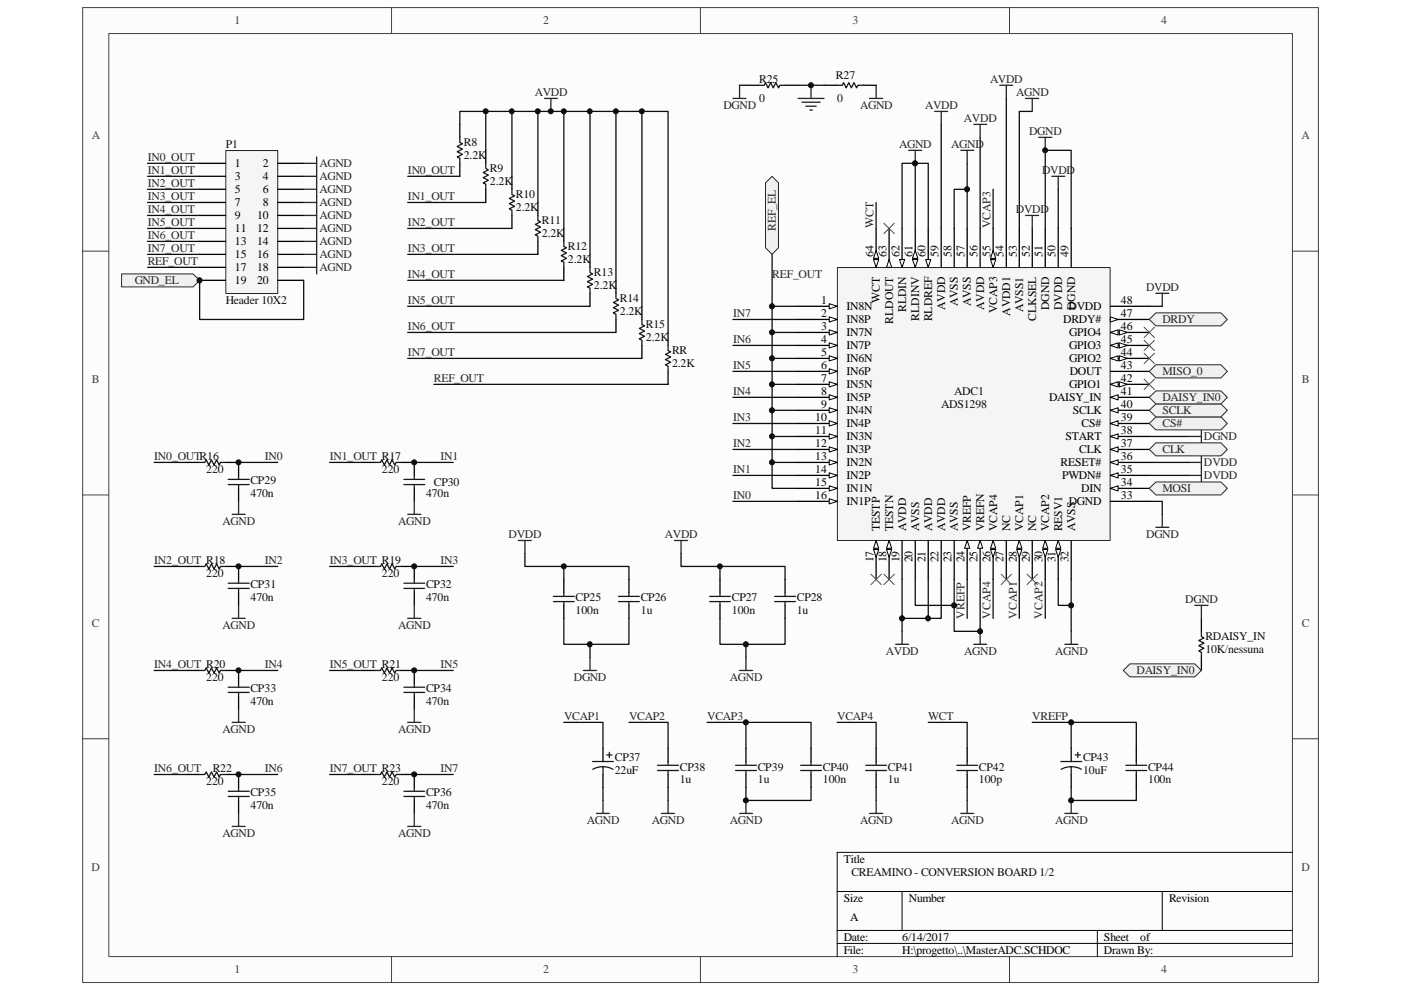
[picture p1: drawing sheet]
<svg xmlns="http://www.w3.org/2000/svg" width="297mm" height="210mm" viewBox="0 0 297 210" stroke-linecap="round" stroke-linejoin="round" font-family="sans-serif">
<path d="M17.6 1.7h261.9v206.6h-261.9z" fill="#fcfcfc"/>
<path d="M17.5 1.6h262v206.7h-262z" fill="none" stroke="#404040" stroke-width=".21"/>
<path d="M23.1 7.2h250.9v195.6h-250.9z" fill="#fcfcfc"/>
<g fill="none" stroke="#404040" stroke-width=".21">
<path d="M23.1 7.1h250.9v195.7h-250.9zM83 1.6v5.5M148.5 1.6v5.5M214 1.6v5.5M17.5 53.3h5.5M274 53.3h5.5M17.5 104.9h5.5M274 104.9h5.5M17.5 156.6h5.5M274 156.6h5.5M83 202.8v5.5M148.5 202.8v5.5"/>
<path d="M214 202.8v5.5"/>
</g>
<path d="M177.5 189h96.5M177.5 197.3h96.5M191.3 189v8.3M232.7 197.3v5.5M246.4 189v8.3M274 180.7h-96.5v22.1M177.5 200h96.5" fill="none" stroke="#000" stroke-width=".21"/>
<g fill="none" stroke="#262626" stroke-width=".27">
<path d="M172 18.1v2.8M169.2 20.9h5.5M170 21.7h3.9M170.9 22.5h2.2M171.7 23.3h.6M198.2 23.6h2.7M199.6 23.6v2.8M203.7 31.9h2.8M205.1 31.9v2.7M206.5 26.4h2.7M207.8 26.4v2.7M220.2 29.1h2.8"/>
<path d="M221.6 29.1v2.8M223 37.4h2.8M224.4 37.4v2.7M245.1 62.2h2.7M246.4 62.2v2.7M109.9 114.6h2.7M111.3 114.6v2.7M143 114.6h2.8M144.4 114.6v2.7M245.1 111.8h2.7M246.4 109.1v2.7M125.1 139.4v2.8"/>
<path d="M158.2 139.4v2.8M189.9 136.6h2.8M191.3 133.9v2.7M206.5 136.6h2.7M207.8 133.9v2.7M225.8 136.6h2.7M227.1 133.9v2.7M123.7 142.2h2.7M156.8 142.2h2.8M126.4 172.5h2.8M127.8 169.7v2.8M140.2 172.5h2.8"/>
<path d="M141.6 169.7v2.8M156.8 172.5h2.8M158.2 169.7v2.8M184.4 172.5h2.8M185.8 169.7v2.8M203.7 172.5h2.8M205.1 169.7v2.8M225.8 172.5h2.7M227.1 169.7v2.8"/>
</g>
<g fill="none" stroke="#0e0e0e" stroke-width=".27">
<path d="M199.6 26.4v22M207.8 29.1v19.3M163.7 53.9v11M205.1 40.1h-2.8v8.3M210.6 40.1v8.3M221.6 48.4v-16.5h5.5v16.5M224.4 40.1v8.3M155.4 67.7h13.8M155.4 73.2h13.8M155.4 78.7h13.8M163.7 70.5v5.5h5.5M163.7 76v27.5h5.5"/>
<path d="M169.2 64.9h-5.5v5.6h5.5M243.7 64.9h2.7M155.4 84.2h13.8M155.4 89.8h13.8M155.4 95.3h13.8M163.7 81.5h5.5M163.7 87h5.5M163.7 92.5h5.5M163.7 98h5.5M243.7 92.5h8.3M111.3 117.3v2.8h22v2.8M144.4 117.3v2.8h22.1v2.8"/>
<path d="M155.4 100.8h13.8M155.4 106.3h13.8M243.7 106.3h2.7v2.8M119.5 131.1v5.5h13.8v-5.5M119.5 120.1v2.8M125.1 136.6v2.8M152.7 131.1v5.5h13.8v-5.5M152.7 120.1v2.8M158.2 136.6v2.8M191.3 122.9v11M194.1 122.9v5.5h8.2v-5.5M196.8 122.9v8.2h-5.5"/>
<path d="M199.6 122.9v8.2h-2.8M207.8 122.9v11h-5.5v-5.5M210.6 122.9v8.2M216.1 122.9v8.2M221.6 122.9v8.2M224.4 122.9v5.5h2.7M227.1 122.9v11M119.5 153.2h8.3v5.5M133.3 153.2h8.3v5.5M149.9 153.2h8.3v5.5M158.2 153.2h13.8v5.5M177.5 153.2h8.3v5.5"/>
<path d="M196.8 153.2h8.3v5.5M218.9 153.2h8.2v5.5M227.1 153.2h13.8v5.5M127.8 167v2.7M141.6 167v2.7M158.2 167v2.7h13.8v-2.7M185.8 167v2.7M205.1 167v2.7M227.1 167v2.7h13.8v-2.7"/>
</g>
<path d="M127.8 158.7v2.8M227.1 158.7v2.8M127.8 164.2v2.8M227.1 164.2v2.8" fill="none" stroke="#000" stroke-width=".27"/>
<path d="M129.2 159.5v1.1M228.5 159.5v1.1M125.6 161.5h4.4M127.8 162.6l1.4 .2 .8 .3M127.8 162.6l-1.3 .2-.8 .3M127.8 162.6v1.6M128.6 160.1h1.1M224.9 161.5h4.5M227.1 162.6l1.4 .2 .8 .3M227.1 162.6l-1.3 .2-.8 .3M227.1 162.6v1.6M228 160.1h1.1" fill="none" stroke="#1c1c1c" stroke-width=".27"/>
<path d="M177.6 56.8h57.8v57.8h-57.8z" fill="#f5f5f5"/>
<path d="M177.5 56.7h57.9v57.9h-57.9z" fill="none" stroke="#262626" stroke-width=".21"/>
<path d="M169.2 64.9h8.3" fill="none" stroke="#000" stroke-width=".27"/>
<path d="M175.8 64.4l1.7 .5-1.7 .6z" fill="#fcfcfc"/>
<path d="M175.8 64.4l1.7 .5-1.7 .6z" fill="none" stroke="#000" stroke-width=".21"/>
<path d="M169.2 67.7h8.3" fill="none" stroke="#000" stroke-width=".27"/>
<path d="M175.8 67.2l1.7 .5-1.7 .6z" fill="#fcfcfc"/>
<path d="M175.8 67.2l1.7 .5-1.7 .6z" fill="none" stroke="#000" stroke-width=".21"/>
<path d="M169.2 70.5h8.3" fill="none" stroke="#000" stroke-width=".27"/>
<path d="M175.8 69.9l1.7 .6-1.7 .5z" fill="#fcfcfc"/>
<path d="M175.8 69.9l1.7 .6-1.7 .5z" fill="none" stroke="#000" stroke-width=".21"/>
<path d="M169.2 73.2h8.3" fill="none" stroke="#000" stroke-width=".27"/>
<path d="M175.8 72.7l1.7 .5-1.7 .6z" fill="#fcfcfc"/>
<path d="M175.8 72.7l1.7 .5-1.7 .6z" fill="none" stroke="#000" stroke-width=".21"/>
<path d="M169.2 76h8.3" fill="none" stroke="#000" stroke-width=".27"/>
<path d="M175.8 75.4l1.7 .6-1.7 .5z" fill="#fcfcfc"/>
<path d="M175.8 75.4l1.7 .6-1.7 .5z" fill="none" stroke="#000" stroke-width=".21"/>
<path d="M169.2 78.7h8.3" fill="none" stroke="#000" stroke-width=".27"/>
<path d="M175.8 78.2l1.7 .5-1.7 .6z" fill="#fcfcfc"/>
<path d="M175.8 78.2l1.7 .5-1.7 .6z" fill="none" stroke="#000" stroke-width=".21"/>
<path d="M169.2 81.5h8.3" fill="none" stroke="#000" stroke-width=".27"/>
<path d="M175.8 80.9l1.7 .6-1.7 .5z" fill="#fcfcfc"/>
<path d="M175.8 80.9l1.7 .6-1.7 .5z" fill="none" stroke="#000" stroke-width=".21"/>
<path d="M169.2 84.2h8.3" fill="none" stroke="#000" stroke-width=".27"/>
<path d="M175.8 83.7l1.7 .5-1.7 .6z" fill="#fcfcfc"/>
<path d="M175.8 83.7l1.7 .5-1.7 .6z" fill="none" stroke="#000" stroke-width=".21"/>
<path d="M169.2 87h8.3" fill="none" stroke="#000" stroke-width=".27"/>
<path d="M175.8 86.4l1.7 .6-1.7 .5z" fill="#fcfcfc"/>
<path d="M175.8 86.4l1.7 .6-1.7 .5z" fill="none" stroke="#000" stroke-width=".21"/>
<path d="M169.2 89.8h8.3" fill="none" stroke="#000" stroke-width=".27"/>
<path d="M175.8 89.2l1.7 .6-1.7 .5z" fill="#fcfcfc"/>
<path d="M175.8 89.2l1.7 .6-1.7 .5z" fill="none" stroke="#000" stroke-width=".21"/>
<path d="M169.2 92.5h8.3" fill="none" stroke="#000" stroke-width=".27"/>
<path d="M175.8 92l1.7 .5-1.7 .6z" fill="#fcfcfc"/>
<path d="M175.8 92l1.7 .5-1.7 .6z" fill="none" stroke="#000" stroke-width=".21"/>
<path d="M169.2 95.3h8.3" fill="none" stroke="#000" stroke-width=".27"/>
<path d="M175.8 94.7l1.7 .6-1.7 .5z" fill="#fcfcfc"/>
<path d="M175.8 94.7l1.7 .6-1.7 .5z" fill="none" stroke="#000" stroke-width=".21"/>
<path d="M169.2 98h8.3" fill="none" stroke="#000" stroke-width=".27"/>
<path d="M175.8 97.5l1.7 .5-1.7 .6z" fill="#fcfcfc"/>
<path d="M175.8 97.5l1.7 .5-1.7 .6z" fill="none" stroke="#000" stroke-width=".21"/>
<path d="M169.2 100.8h8.3" fill="none" stroke="#000" stroke-width=".27"/>
<path d="M175.8 100.2l1.7 .6-1.7 .5z" fill="#fcfcfc"/>
<path d="M175.8 100.2l1.7 .6-1.7 .5z" fill="none" stroke="#000" stroke-width=".21"/>
<path d="M169.2 103.5h8.3" fill="none" stroke="#000" stroke-width=".27"/>
<path d="M175.8 103l1.7 .5-1.7 .6z" fill="#fcfcfc"/>
<path d="M175.8 103l1.7 .5-1.7 .6z" fill="none" stroke="#000" stroke-width=".21"/>
<path d="M169.2 106.3h8.3" fill="none" stroke="#000" stroke-width=".27"/>
<path d="M175.8 105.7l1.7 .6-1.7 .5z" fill="#fcfcfc"/>
<path d="M175.8 105.7l1.7 .6-1.7 .5z" fill="none" stroke="#000" stroke-width=".21"/>
<path d="M185.8 114.6v8.3" fill="none" stroke="#000" stroke-width=".27"/>
<path d="M185.8 114.6l.5 1.6h-1.1z" fill="#fcfcfc"/>
<path d="M185.8 114.6l.5 1.6h-1.1z" fill="none" stroke="#000" stroke-width=".21"/>
<path d="M185.2 116.5h1.1l-.5 1.7z" fill="#fcfcfc"/>
<path d="M185.2 116.5h1.1l-.5 1.7z" fill="none" stroke="#000" stroke-width=".21"/>
<path d="M188.5 114.6v8.3" fill="none" stroke="#000" stroke-width=".27"/>
<path d="M188.5 114.6l.6 1.6h-1.1z" fill="#fcfcfc"/>
<path d="M188.5 114.6l.6 1.6h-1.1z" fill="none" stroke="#000" stroke-width=".21"/>
<path d="M188 116.5h1.1l-.6 1.7z" fill="#fcfcfc"/>
<path d="M188 116.5h1.1l-.6 1.7z" fill="none" stroke="#000" stroke-width=".21"/>
<path d="M191.3 114.6v8.3M194.1 114.6v8.3M196.8 114.6v8.3M199.6 114.6v8.3M202.3 114.6v8.3M205.1 114.6v8.3" fill="none" stroke="#000" stroke-width=".27"/>
<path d="M205.1 114.6l.5 1.6h-1.1z" fill="#fcfcfc"/>
<path d="M205.1 114.6l.5 1.6h-1.1z" fill="none" stroke="#000" stroke-width=".21"/>
<path d="M207.8 114.6v8.3" fill="none" stroke="#000" stroke-width=".27"/>
<path d="M207.8 114.6l.6 1.6h-1.1z" fill="#fcfcfc"/>
<path d="M207.8 114.6l.6 1.6h-1.1z" fill="none" stroke="#000" stroke-width=".21"/>
<path d="M210.6 114.6v8.3" fill="none" stroke="#000" stroke-width=".27"/>
<path d="M210.6 114.6l.5 1.6h-1.1z" fill="#fcfcfc"/>
<path d="M210.6 114.6l.5 1.6h-1.1z" fill="none" stroke="#000" stroke-width=".21"/>
<path d="M210 116.5h1.1l-.5 1.7z" fill="#fcfcfc"/>
<path d="M210 116.5h1.1l-.5 1.7z" fill="none" stroke="#000" stroke-width=".21"/>
<path d="M213.4 114.6v8.3M216.1 114.6v8.3" fill="none" stroke="#000" stroke-width=".27"/>
<path d="M216.1 114.6l.6 1.6h-1.1z" fill="#fcfcfc"/>
<path d="M216.1 114.6l.6 1.6h-1.1z" fill="none" stroke="#000" stroke-width=".21"/>
<path d="M215.6 116.5h1.1l-.6 1.7z" fill="#fcfcfc"/>
<path d="M215.6 116.5h1.1l-.6 1.7z" fill="none" stroke="#000" stroke-width=".21"/>
<path d="M218.9 114.6v8.3M221.6 114.6v8.3" fill="none" stroke="#000" stroke-width=".27"/>
<path d="M221.6 114.6l.6 1.6h-1.1z" fill="#fcfcfc"/>
<path d="M221.6 114.6l.6 1.6h-1.1z" fill="none" stroke="#000" stroke-width=".21"/>
<path d="M221.1 116.5h1.1l-.6 1.7z" fill="#fcfcfc"/>
<path d="M221.1 116.5h1.1l-.6 1.7z" fill="none" stroke="#000" stroke-width=".21"/>
<path d="M224.4 114.6v8.3" fill="none" stroke="#000" stroke-width=".27"/>
<path d="M224.4 114.6l.5 1.6h-1.1z" fill="#fcfcfc"/>
<path d="M224.4 114.6l.5 1.6h-1.1z" fill="none" stroke="#000" stroke-width=".21"/>
<path d="M223.8 116.5h1.1l-.5 1.7z" fill="#fcfcfc"/>
<path d="M223.8 116.5h1.1l-.5 1.7z" fill="none" stroke="#000" stroke-width=".21"/>
<path d="M227.1 114.6v8.3M235.4 106.3h8.3M235.4 103.5h8.3" fill="none" stroke="#000" stroke-width=".27"/>
<path d="M235.4 103.5l1.7-.5v1.1z" fill="#fcfcfc"/>
<path d="M235.4 103.5l1.7-.5v1.1z" fill="none" stroke="#000" stroke-width=".21"/>
<path d="M235.4 100.8h8.3" fill="none" stroke="#000" stroke-width=".27"/>
<path d="M235.4 100.8l1.7-.6v1.1z" fill="#fcfcfc"/>
<path d="M235.4 100.8l1.7-.6v1.1z" fill="none" stroke="#000" stroke-width=".21"/>
<path d="M235.4 98h8.3" fill="none" stroke="#000" stroke-width=".27"/>
<path d="M235.4 98l1.7-.5v1.1z" fill="#fcfcfc"/>
<path d="M235.4 98l1.7-.5v1.1z" fill="none" stroke="#000" stroke-width=".21"/>
<path d="M235.4 95.3h8.3" fill="none" stroke="#000" stroke-width=".27"/>
<path d="M235.4 95.3l1.7-.6v1.1z" fill="#fcfcfc"/>
<path d="M235.4 95.3l1.7-.6v1.1z" fill="none" stroke="#000" stroke-width=".21"/>
<path d="M235.4 92.5h8.3" fill="none" stroke="#000" stroke-width=".27"/>
<path d="M235.4 92.5l1.7-.5v1.1z" fill="#fcfcfc"/>
<path d="M235.4 92.5l1.7-.5v1.1z" fill="none" stroke="#000" stroke-width=".21"/>
<path d="M235.4 89.8h8.3" fill="none" stroke="#000" stroke-width=".27"/>
<path d="M235.4 89.8l1.7-.6v1.1z" fill="#fcfcfc"/>
<path d="M235.4 89.8l1.7-.6v1.1z" fill="none" stroke="#000" stroke-width=".21"/>
<path d="M235.4 87h8.3" fill="none" stroke="#000" stroke-width=".27"/>
<path d="M235.4 87l1.7-.6v1.1z" fill="#fcfcfc"/>
<path d="M235.4 87l1.7-.6v1.1z" fill="none" stroke="#000" stroke-width=".21"/>
<path d="M235.4 84.2h8.3" fill="none" stroke="#000" stroke-width=".27"/>
<path d="M235.4 84.2l1.7-.5v1.1z" fill="#fcfcfc"/>
<path d="M235.4 84.2l1.7-.5v1.1z" fill="none" stroke="#000" stroke-width=".21"/>
<path d="M235.4 81.5h8.3" fill="none" stroke="#000" stroke-width=".27"/>
<path d="M235.4 81.5l1.7-.6v1.1z" fill="#fcfcfc"/>
<path d="M235.4 81.5l1.7-.6v1.1z" fill="none" stroke="#000" stroke-width=".21"/>
<path d="M237.3 80.9l1.7 .6-1.7 .5z" fill="#fcfcfc"/>
<path d="M237.3 80.9l1.7 .6-1.7 .5z" fill="none" stroke="#000" stroke-width=".21"/>
<path d="M235.4 78.7h8.3M235.4 76h8.3" fill="none" stroke="#000" stroke-width=".27"/>
<path d="M235.4 76l1.7-.6v1.1z" fill="#fcfcfc"/>
<path d="M235.4 76l1.7-.6v1.1z" fill="none" stroke="#000" stroke-width=".21"/>
<path d="M237.3 75.4l1.7 .6-1.7 .5z" fill="#fcfcfc"/>
<path d="M237.3 75.4l1.7 .6-1.7 .5z" fill="none" stroke="#000" stroke-width=".21"/>
<path d="M235.4 73.2h8.3" fill="none" stroke="#000" stroke-width=".27"/>
<path d="M235.4 73.2l1.7-.5v1.1z" fill="#fcfcfc"/>
<path d="M235.4 73.2l1.7-.5v1.1z" fill="none" stroke="#000" stroke-width=".21"/>
<path d="M237.3 72.7l1.7 .5-1.7 .6z" fill="#fcfcfc"/>
<path d="M237.3 72.7l1.7 .5-1.7 .6z" fill="none" stroke="#000" stroke-width=".21"/>
<path d="M235.4 70.5h8.3" fill="none" stroke="#000" stroke-width=".27"/>
<path d="M235.4 70.5l1.7-.6v1.1z" fill="#fcfcfc"/>
<path d="M235.4 70.5l1.7-.6v1.1z" fill="none" stroke="#000" stroke-width=".21"/>
<path d="M237.3 69.9l1.7 .6-1.7 .5z" fill="#fcfcfc"/>
<path d="M237.3 69.9l1.7 .6-1.7 .5z" fill="none" stroke="#000" stroke-width=".21"/>
<path d="M235.4 67.7h8.3" fill="none" stroke="#000" stroke-width=".27"/>
<path d="M235.4 67.2l1.7 .5-1.7 .6z" fill="#fcfcfc"/>
<path d="M235.4 67.2l1.7 .5-1.7 .6z" fill="none" stroke="#000" stroke-width=".21"/>
<path d="M210.6 48.4v8.3M213.4 48.4v8.3M216.1 48.4v8.3M218.9 48.4v8.3M221.6 48.4v8.3M224.4 48.4v8.3M227.1 48.4v8.3M235.4 64.9h8.3" fill="none" stroke="#000" stroke-width=".27"/>
<path d="M210 55h1.1l-.5 1.7z" fill="#fcfcfc"/>
<path d="M210 55h1.1l-.5 1.7z" fill="none" stroke="#000" stroke-width=".21"/>
<path d="M210.6 53.1l.5 1.7h-1.1z" fill="#fcfcfc"/>
<path d="M210.6 53.1l.5 1.7h-1.1z" fill="none" stroke="#000" stroke-width=".21"/>
<path d="M196.8 48.4v8.3M199.6 48.4v8.3M202.3 48.4v8.3M205.1 48.4v8.3M207.8 48.4v8.3" fill="none" stroke="#000" stroke-width=".27"/>
<path d="M196.3 55h1.1l-.6 1.7z" fill="#fcfcfc"/>
<path d="M196.3 55h1.1l-.6 1.7z" fill="none" stroke="#000" stroke-width=".21"/>
<path d="M194.1 48.4v8.3" fill="none" stroke="#000" stroke-width=".27"/>
<path d="M193.5 55h1.1l-.5 1.7z" fill="#fcfcfc"/>
<path d="M193.5 55h1.1l-.5 1.7z" fill="none" stroke="#000" stroke-width=".21"/>
<path d="M194.1 53.1l.5 1.7h-1.1z" fill="#fcfcfc"/>
<path d="M194.1 53.1l.5 1.7h-1.1z" fill="none" stroke="#000" stroke-width=".21"/>
<path d="M191.3 48.4v8.3" fill="none" stroke="#000" stroke-width=".27"/>
<path d="M190.7 55h1.1l-.5 1.7z" fill="#fcfcfc"/>
<path d="M190.7 55h1.1l-.5 1.7z" fill="none" stroke="#000" stroke-width=".21"/>
<path d="M188.5 48.4v8.3" fill="none" stroke="#000" stroke-width=".27"/>
<path d="M188.5 55l.6 1.7h-1.1z" fill="#fcfcfc"/>
<path d="M188.5 55l.6 1.7h-1.1z" fill="none" stroke="#000" stroke-width=".21"/>
<path d="M185.8 48.4v8.3" fill="none" stroke="#000" stroke-width=".27"/>
<path d="M185.2 55h1.1l-.5 1.7z" fill="#fcfcfc"/>
<path d="M185.2 55h1.1l-.5 1.7z" fill="none" stroke="#000" stroke-width=".21"/>
<path d="M185.8 53.1l.5 1.7h-1.1z" fill="#fcfcfc"/>
<path d="M185.8 53.1l.5 1.7h-1.1z" fill="none" stroke="#000" stroke-width=".21"/>
<g fill="none" stroke="#0e0e0e" stroke-width=".27">
<path d="M156.8 18.1h1.4M169.2 18.1h5.5M86.4 37.4h11.1M108.5 23.6v13.8M114 23.6v19.3M119.5 23.6v24.8M125.1 23.6v30.3M130.6 23.6v35.8M194.1 34.6v13.8M205.1 34.6v13.8M213.4 20.9v27.5M218.9 23.6h-2.8v24.8"/>
<path d="M86.4 42.9h16.6M86.4 48.4h22.1M86.4 53.9h27.6M86.4 59.4h33.1M185.8 42.9v5.5M191.3 48.4v-13.8h5.5v13.8M86.4 64.9h38.7M86.4 70.5h44.2M86.4 76h49.7M32.7 98h6.9M50.6 98h8.3M69.9 98h6.9"/>
<path d="M87.8 98h8.3M243.7 98h8.3M243.7 100.8h8.3M32.7 120.1h6.9M50.6 120.1h8.3M69.9 120.1h6.9M87.8 120.1h8.3M205.1 122.9v8.2M32.7 142.2h6.9M50.6 142.2h8.3M69.9 142.2h6.9M87.8 142.2h8.3"/>
<path d="M32.7 164.2h6.9M50.6 164.2h8.3M69.9 164.2h6.9M87.8 164.2h8.3"/>
</g>
<g fill="none" stroke="#4c4c4c" stroke-width=".21">
<path d="M187.4 47.3l2.2 2.2M189.6 47.3l-2.2 2.2M242.6 69.4l2.2 2.2M242.6 72.1l2.2 2.2M242.6 74.9l2.2 2.2M244.8 69.4l-2.2 2.2M244.8 72.1l-2.2 2.2M244.8 74.9l-2.2 2.2M242.6 80.4l2.2 2.2M244.8 80.4l-2.2 2.2M184.7 121.8l2.2 2.2M186.9 121.8l-2.2 2.2"/>
<path d="M187.4 121.8l2.2 2.2M189.6 121.8l-2.2 2.2M212.3 121.8l2.2 2.2M214.5 121.8l-2.2 2.2M217.8 121.8l2.2 2.2M220 121.8l-2.2 2.2"/>
</g>
<g fill="none" stroke="#262626" stroke-width=".27">
<path d="M156.8 18.1v2.8M185.8 18.1v2.8M212 18.1h2.7M213.4 18.1v2.8M115.4 20.9h2.8M116.8 20.9v2.7M155.4 20.9h2.8M184.4 20.9h2.8M192.7 31.9h2.7M194.1 31.9v2.7M217.5 20.9h2.7M218.9 20.9v2.7"/>
<path d="M217.5 45.7h2.7M218.9 45.7v2.7M252 92.5h2.7M252 98h2.7M254.7 91.1v2.8M254.7 96.6v5.6M49.2 109.1h2.8M50.6 106.3v2.8M86.4 109.1h2.8M87.8 106.3v2.8M252 100.8h2.7M49.2 131.1h2.8"/>
<path d="M50.6 128.4v2.7M86.4 131.1h2.8M87.8 128.4v2.7M49.2 153.2h2.8M50.6 150.4v2.8M86.4 153.2h2.8M87.8 150.4v2.8M49.2 175.2h2.8M50.6 172.5v2.7M86.4 175.2h2.8M87.8 172.5v2.7"/>
</g>
<g fill="none" stroke="#000" stroke-width=".27">
<path d="M158.2 18.1h2.7M166.5 18.1h2.7M97.5 26.4v2.7M97.5 34.6v2.8M103 31.9v2.7M108.5 37.4v2.7M103 40.1v2.8M108.5 45.7v2.7M114 42.9v2.8M114 51.2v2.7M119.5 48.4v2.8M119.5 56.7v2.7"/>
<path d="M125.1 53.9v2.8M130.6 59.4v2.8M125.1 62.2v2.7M130.6 67.7v2.8M136.1 64.9v2.8M136.1 73.2v2.8M39.6 98h2.7M47.8 98h2.8v2.8M76.8 98h2.8M85.1 98h2.7v2.8M50.6 103.5v2.8M87.8 103.5v2.8"/>
<path d="M39.6 120.1h2.7M47.8 120.1h2.8v2.8M50.6 125.6v2.8M76.8 120.1h2.8M85.1 120.1h2.7v2.8M87.8 125.6v2.8M119.5 122.9v2.7M119.5 128.4v2.7M133.3 122.9v2.7M133.3 128.4v2.7M152.7 122.9v2.7M152.7 128.4v2.7"/>
<path d="M166.5 122.9v2.7M166.5 128.4v2.7M254.7 131.1v2.8M254.7 139.4v2.8M39.6 142.2h2.7M47.8 142.2h2.8v2.7M50.6 147.7v2.7M76.8 142.2h2.8M85.1 142.2h2.7v2.7M87.8 147.7v2.7M141.6 158.7v2.8M158.2 158.7v2.8"/>
<path d="M172 158.7v2.8M185.8 158.7v2.8M205.1 158.7v2.8M240.9 158.7v2.8M39.6 164.2h2.7M47.8 164.2h2.8v2.8M50.6 169.7v2.8M76.8 164.2h2.8M85.1 164.2h2.7v2.8M87.8 169.7v2.8M141.6 164.2v2.8M158.2 164.2v2.8"/>
<path d="M172 164.2v2.8M185.8 164.2v2.8M205.1 164.2v2.8M240.9 164.2v2.8"/>
</g>
<g fill="none" stroke="#1c1c1c" stroke-width=".27">
<path d="M160.9 18.1h1.1l.3-.6 .6 1.1 .5-1.1 .6 1.1 .5-1.1 .6 1.1 .3-.5h1.1M97.5 29.1v1.1l.5 .3-1.1 .6 1.1 .5-1.1 .6 1.1 .5-1.1 .6 .6 .2v1.1M103 34.6v1.1l.5 .3-1.1 .6 1.1 .5-1.1 .6 1.1 .5-1.1 .6 .6 .2v1.1M108.5 40.1v1.1l.6 .3-1.1 .6 1.1 .5-1.1 .6 1.1 .5-1.1 .6 .5 .3v1.1M114 45.7v1.1l.6 .2-1.1 .6 1.1 .5-1.1 .6 1.1 .5-1.1 .6 .5 .3v1.1M119.5 51.2v1.1l.6 .2-1.1 .6 1.1 .5-1.1 .6 1.1 .6-1.1 .5 .5 .3v1.1M125.1 56.7v1.1l.5 .3-1.1 .5 1.1 .6-1.1 .5 1.1 .6-1.1 .5 .6 .3v1.1M130.6 62.2v1.1l.5 .3-1.1 .5 1.1 .6-1.1 .5 1.1 .6-1.1 .5 .6 .3v1.1M136.1 67.7v1.1l.5 .3-1.1 .5 1.1 .6-1.1 .5 1.1 .6-1.1 .5 .6 .3v1.1M42.3 98h1.1l.3-.5 .6 1.1 .5-1.1 .6 1.1 .5-1.1 .6 1.1 .2-.6h1.1M79.6 98h1.1l.2-.5 .6 1.1 .5-1.1 .6 1.1 .5-1.1 .6 1.1 .3-.6h1.1M48.4 102.7h4.4"/>
<path d="M48.4 101.6h4.4M50.6 100.8v.8M50.6 102.7v.8M85.6 102.7h4.4M85.6 101.6h4.4M87.8 100.8v.8M87.8 102.7v.8M42.3 120.1h1.1l.3-.6 .6 1.1 .5-1.1 .6 1.1 .5-1.1 .6 1.1 .2-.5h1.1M48.4 124.8h4.4M48.4 123.7h4.4M50.6 122.9v.8M50.6 124.8v.8"/>
<path d="M79.6 120.1h1.1l.2-.6 .6 1.1 .5-1.1 .6 1.1 .5-1.1 .6 1.1 .3-.5h1.1M85.6 124.8h4.4M85.6 123.7h4.4M87.8 122.9v.8M87.8 124.8v.8M117.3 127.6h4.4M117.3 126.4h4.4M119.5 125.6v.8M119.5 127.6v.8M131.1 127.6h4.4M131.1 126.4h4.4M133.3 125.6v.8"/>
<path d="M133.3 127.6v.8M150.4 127.6h4.5M150.4 126.4h4.5M152.7 125.6v.8M152.7 127.6v.8M164.2 127.6h4.5M164.2 126.4h4.5M166.5 125.6v.8M166.5 127.6v.8M254.7 133.9v1.1l.6 .3-1.1 .5 1.1 .6-1.1 .5 1.1 .6-1.1 .5 .5 .3v1.1M42.3 142.2h1.1l.3-.6 .6 1.1 .5-1.1 .6 1.1 .5-1.1 .6 1.1 .2-.5h1.1M48.4 146.8h4.4"/>
<path d="M48.4 145.7h4.4M50.6 144.9v.8M50.6 146.8v.9M79.6 142.2h1.1l.2-.6 .6 1.1 .5-1.1 .6 1.1 .5-1.1 .6 1.1 .3-.5h1.1M85.6 146.8h4.4M85.6 145.7h4.4M87.8 144.9v.8M87.8 146.8v.9M42.3 164.2h1.1l.3-.5 .6 1.1 .5-1.1 .6 1.1 .5-1.1 .6 1.1 .2-.6h1.1M48.4 168.9h4.4M48.4 167.8h4.4M50.6 167v.8"/>
<path d="M50.6 168.9v.8M79.6 164.2h1.1l.2-.5 .6 1.1 .5-1.1 .6 1.1 .5-1.1 .6 1.1 .3-.6h1.1M85.6 168.9h4.4M85.6 167.8h4.4M87.8 167v.8M87.8 168.9v.8M139.4 163.4h4.4M139.4 162.3h4.4M141.6 161.5v.8M141.6 163.4v.8M156 163.4h4.4M156 162.3h4.4"/>
<path d="M158.2 161.5v.8M158.2 163.4v.8M169.8 163.4h4.4M169.8 162.3h4.4M172 161.5v.8M172 163.4v.8M183.6 163.4h4.4M183.6 162.3h4.4M185.8 161.5v.8M185.8 163.4v.8M202.9 163.4h4.4M202.9 162.3h4.4"/>
<path d="M205.1 161.5v.8M205.1 163.4v.8M238.7 163.4h4.4M238.7 162.3h4.4M240.9 161.5v.8M240.9 163.4v.8"/>
</g>
<path d="M47.9 32h11v30.2h-11z" fill="#f5f5f5"/>
<path d="M47.9 31.9h11v30.3h-11z" fill="none" stroke="#262626" stroke-width=".21"/>
<g fill="none" stroke="#000" stroke-width=".27">
<path d="M42.3 34.6h5.5M42.3 37.4h5.5M58.9 34.6h5.5M58.9 37.4h5.5M42.3 40.1h5.5M42.3 42.9h5.5M42.3 45.7h5.5M42.3 48.4h5.5M42.3 51.2h5.5M42.3 53.9h5.5M42.3 56.7h5.5M42.3 59.4h5.5"/>
<path d="M58.9 40.1h5.5M58.9 42.9h5.5M58.9 45.7h5.5M58.9 48.4h5.5M58.9 51.2h5.5M58.9 53.9h5.5M58.9 56.7h5.5M58.9 59.4h5.5"/>
</g>
<path d="M31.3 34.6h11M31.3 37.4h11M31.3 40.1h11M31.3 42.9h11M31.3 45.7h11M31.3 48.4h11M31.3 51.2h11M31.3 53.9h11" fill="none" stroke="#0e0e0e" stroke-width=".27"/>
<path d="M64.4 34.6h2.7M64.4 37.4h2.7M67.1 33.3v22M64.4 40.1h2.7M64.4 42.9h2.7M64.4 45.7h2.7M64.4 48.4h2.7M64.4 51.2h2.7M64.4 53.9h2.7" fill="none" stroke="#262626" stroke-width=".27"/>
<path d="M243.7 67.7l1.4-1.4h13.8l1.3 1.4-1.3 1.4h-13.8z" fill-rule="evenodd" fill="#f0f0f0"/>
<path d="M243.7 67.7l1.4-1.4h13.8l1.3 1.4-1.3 1.4h-13.8z" fill="none" stroke="#262626" stroke-width=".21"/>
<path d="M174.7 18.1h2.8M183 18.1h2.8" fill="none" stroke="#000" stroke-width=".27"/>
<path d="M177.5 18.1h1.1l.3-.6 .5 1.1 .6-1.1 .5 1.1 .6-1.1 .5 1.1 .3-.5h1.1" fill="none" stroke="#1c1c1c" stroke-width=".27"/>
<path d="M243.7 95.3l1.4-1.4h13.8l1.3 1.4-1.3 1.3h-13.8z" fill-rule="evenodd" fill="#f0f0f0"/>
<path d="M243.7 95.3l1.4-1.4h13.8l1.3 1.4-1.3 1.3h-13.8z" fill="none" stroke="#262626" stroke-width=".21"/>
<path d="M243.7 89.8l1.4-1.4h13.8l1.3 1.4-1.3 1.3h-13.8z" fill-rule="evenodd" fill="#f0f0f0"/>
<path d="M243.7 89.8l1.4-1.4h13.8l1.3 1.4-1.3 1.3h-13.8z" fill="none" stroke="#262626" stroke-width=".21"/>
<path d="M243.7 87l1.4-1.4h13.8l1.3 1.4-1.3 1.4h-13.8z" fill-rule="evenodd" fill="#f0f0f0"/>
<path d="M243.7 87l1.4-1.4h13.8l1.3 1.4-1.3 1.4h-13.8z" fill="none" stroke="#262626" stroke-width=".21"/>
<path d="M243.7 103.5l1.4-1.3h13.8l1.3 1.3-1.3 1.4h-13.8z" fill-rule="evenodd" fill="#f0f0f0"/>
<path d="M243.7 103.5l1.4-1.3h13.8l1.3 1.3-1.3 1.4h-13.8z" fill="none" stroke="#262626" stroke-width=".21"/>
<path d="M243.7 78.7l1.4-1.4h13.8l1.3 1.4-1.3 1.4h-13.8z" fill-rule="evenodd" fill="#f0f0f0"/>
<path d="M243.7 78.7l1.4-1.4h13.8l1.3 1.4-1.3 1.4h-13.8z" fill="none" stroke="#262626" stroke-width=".21"/>
<path d="M243.7 84.2l1.4-1.3h13.8l1.3 1.3-1.3 1.4h-13.8z" fill-rule="evenodd" fill="#f0f0f0"/>
<path d="M243.7 84.2l1.4-1.3h13.8l1.3 1.3-1.3 1.4h-13.8z" fill="none" stroke="#262626" stroke-width=".21"/>
<path d="M238.2 142.2l1.4-1.4h13.7l1.4 1.4-1.4 1.3h-13.7z" fill-rule="evenodd" fill="#f0f0f0"/>
<path d="M238.2 142.2l1.4-1.4h13.7l1.4 1.4-1.4 1.3h-13.7z" fill="none" stroke="#262626" stroke-width=".21"/>
<path d="M64.4 56.7h2.7M67.1 55.3v2.8M253.3 128.4h2.8M254.7 128.4v2.7" fill="none" stroke="#262626" stroke-width=".27"/>
<path d="M25.8 58.1h15.1l1.4 1.3-1.4 1.4h-15.1z" fill-rule="evenodd" fill="#f0f0f0"/>
<path d="M25.8 58.1h15.1l1.4 1.3-1.4 1.4h-15.1z" fill="none" stroke="#262626" stroke-width=".21"/>
<path d="M31.3 56.7h11" fill="none" stroke="#0e0e0e" stroke-width=".27"/>
<path d="M163.7 37.4l1.4 1.4v13.7l-1.4 1.4-1.4-1.4v-13.7z" fill-rule="evenodd" fill="#f0f0f0"/>
<path d="M163.7 37.4l1.4 1.4v13.7l-1.4 1.4-1.4-1.4v-13.7z" fill="none" stroke="#262626" stroke-width=".21"/>
<path d="M103 31.9v-8.3h38.6v46.9M103 23.6h-5.5v2.8M136.1 23.6v41.3M42.3 59.4v8.3h22.1v-8.3M92 81.5h49.6" fill="none" stroke="#0e0e0e" stroke-width=".27"/>
<path d="M141.6 70.5v2.7M141.6 78.7v2.8" fill="none" stroke="#000" stroke-width=".27"/>
<path d="M141.6 73.2v1.1l.6 .3-1.1 .5 1.1 .6-1.1 .5 1.1 .6-1.1 .5 .5 .3v1.1" fill="none" stroke="#1c1c1c" stroke-width=".27"/>
<circle cx="42.3" cy="59.4" r=".54" fill="#0e0e0e"/>
<circle cx="42.3" cy="59.4" r=".54" fill="none" stroke="#0e0e0e" stroke-width=".21"/>
<circle cx="50.6" cy="164.2" r=".53" fill="#0e0e0e"/>
<circle cx="50.6" cy="164.2" r=".53" fill="none" stroke="#0e0e0e" stroke-width=".21"/>
<circle cx="50.6" cy="142.1" r=".53" fill="#0e0e0e"/>
<circle cx="50.6" cy="142.1" r=".53" fill="none" stroke="#0e0e0e" stroke-width=".21"/>
<circle cx="50.6" cy="120.1" r=".53" fill="#0e0e0e"/>
<circle cx="50.6" cy="120.1" r=".53" fill="none" stroke="#0e0e0e" stroke-width=".21"/>
<circle cx="50.6" cy="98" r=".53" fill="#0e0e0e"/>
<circle cx="50.6" cy="98" r=".53" fill="none" stroke="#0e0e0e" stroke-width=".21"/>
<circle cx="87.8" cy="164.2" r=".54" fill="#0e0e0e"/>
<circle cx="87.8" cy="164.2" r=".54" fill="none" stroke="#0e0e0e" stroke-width=".21"/>
<circle cx="87.8" cy="142.1" r=".54" fill="#0e0e0e"/>
<circle cx="87.8" cy="142.1" r=".54" fill="none" stroke="#0e0e0e" stroke-width=".21"/>
<circle cx="87.8" cy="120.1" r=".54" fill="#0e0e0e"/>
<circle cx="87.8" cy="120.1" r=".54" fill="none" stroke="#0e0e0e" stroke-width=".21"/>
<circle cx="87.8" cy="98" r=".54" fill="#0e0e0e"/>
<circle cx="87.8" cy="98" r=".54" fill="none" stroke="#0e0e0e" stroke-width=".21"/>
<circle cx="103" cy="23.6" r=".53" fill="#0e0e0e"/>
<circle cx="103" cy="23.6" r=".53" fill="none" stroke="#0e0e0e" stroke-width=".21"/>
<circle cx="108.5" cy="23.6" r=".52" fill="#0e0e0e"/>
<circle cx="108.5" cy="23.6" r=".52" fill="none" stroke="#0e0e0e" stroke-width=".21"/>
<circle cx="114" cy="23.6" r=".54" fill="#0e0e0e"/>
<circle cx="114" cy="23.6" r=".54" fill="none" stroke="#0e0e0e" stroke-width=".21"/>
<circle cx="116.8" cy="23.6" r=".53" fill="#0e0e0e"/>
<circle cx="116.8" cy="23.6" r=".53" fill="none" stroke="#0e0e0e" stroke-width=".21"/>
<circle cx="119.5" cy="120.1" r=".53" fill="#0e0e0e"/>
<circle cx="119.5" cy="120.1" r=".53" fill="none" stroke="#0e0e0e" stroke-width=".21"/>
<circle cx="119.5" cy="23.6" r=".53" fill="#0e0e0e"/>
<circle cx="119.5" cy="23.6" r=".53" fill="none" stroke="#0e0e0e" stroke-width=".21"/>
<circle cx="125" cy="136.6" r=".53" fill="#0e0e0e"/>
<circle cx="125" cy="136.6" r=".53" fill="none" stroke="#0e0e0e" stroke-width=".21"/>
<circle cx="125" cy="23.6" r=".52" fill="#0e0e0e"/>
<circle cx="125" cy="23.6" r=".52" fill="none" stroke="#0e0e0e" stroke-width=".21"/>
<circle cx="130.6" cy="23.6" r=".54" fill="#0e0e0e"/>
<circle cx="130.6" cy="23.6" r=".54" fill="none" stroke="#0e0e0e" stroke-width=".21"/>
<circle cx="136.1" cy="23.6" r=".53" fill="#0e0e0e"/>
<circle cx="136.1" cy="23.6" r=".53" fill="none" stroke="#0e0e0e" stroke-width=".21"/>
<circle cx="152.6" cy="120.1" r=".53" fill="#0e0e0e"/>
<circle cx="152.6" cy="120.1" r=".53" fill="none" stroke="#0e0e0e" stroke-width=".21"/>
<circle cx="158.1" cy="169.7" r=".53" fill="#0e0e0e"/>
<circle cx="158.1" cy="169.7" r=".53" fill="none" stroke="#0e0e0e" stroke-width=".21"/>
<circle cx="158.1" cy="153.2" r=".53" fill="#0e0e0e"/>
<circle cx="158.1" cy="153.2" r=".53" fill="none" stroke="#0e0e0e" stroke-width=".21"/>
<circle cx="158.1" cy="136.6" r=".53" fill="#0e0e0e"/>
<circle cx="158.1" cy="136.6" r=".53" fill="none" stroke="#0e0e0e" stroke-width=".21"/>
<circle cx="163.7" cy="98" r=".54" fill="#0e0e0e"/>
<circle cx="163.7" cy="98" r=".54" fill="none" stroke="#0e0e0e" stroke-width=".21"/>
<circle cx="163.7" cy="92.5" r=".54" fill="#0e0e0e"/>
<circle cx="163.7" cy="92.5" r=".54" fill="none" stroke="#0e0e0e" stroke-width=".21"/>
<circle cx="163.7" cy="87" r=".54" fill="#0e0e0e"/>
<circle cx="163.7" cy="87" r=".54" fill="none" stroke="#0e0e0e" stroke-width=".21"/>
<circle cx="163.7" cy="81.5" r=".54" fill="#0e0e0e"/>
<circle cx="163.7" cy="81.5" r=".54" fill="none" stroke="#0e0e0e" stroke-width=".21"/>
<circle cx="163.7" cy="76" r=".54" fill="#0e0e0e"/>
<circle cx="163.7" cy="76" r=".54" fill="none" stroke="#0e0e0e" stroke-width=".21"/>
<circle cx="163.7" cy="70.5" r=".54" fill="#0e0e0e"/>
<circle cx="163.7" cy="70.5" r=".54" fill="none" stroke="#0e0e0e" stroke-width=".21"/>
<circle cx="163.7" cy="64.9" r=".54" fill="#0e0e0e"/>
<circle cx="163.7" cy="64.9" r=".54" fill="none" stroke="#0e0e0e" stroke-width=".21"/>
<circle cx="171.9" cy="18.1" r=".53" fill="#0e0e0e"/>
<circle cx="171.9" cy="18.1" r=".53" fill="none" stroke="#0e0e0e" stroke-width=".21"/>
<circle cx="191.2" cy="131.1" r=".53" fill="#0e0e0e"/>
<circle cx="191.2" cy="131.1" r=".53" fill="none" stroke="#0e0e0e" stroke-width=".21"/>
<circle cx="194" cy="34.6" r=".53" fill="#0e0e0e"/>
<circle cx="194" cy="34.6" r=".53" fill="none" stroke="#0e0e0e" stroke-width=".21"/>
<circle cx="196.7" cy="131.1" r=".53" fill="#0e0e0e"/>
<circle cx="196.7" cy="131.1" r=".53" fill="none" stroke="#0e0e0e" stroke-width=".21"/>
<circle cx="202.3" cy="128.4" r=".54" fill="#0e0e0e"/>
<circle cx="202.3" cy="128.4" r=".54" fill="none" stroke="#0e0e0e" stroke-width=".21"/>
<circle cx="205" cy="40.1" r=".54" fill="#0e0e0e"/>
<circle cx="205" cy="40.1" r=".54" fill="none" stroke="#0e0e0e" stroke-width=".21"/>
<circle cx="207.8" cy="133.9" r=".53" fill="#0e0e0e"/>
<circle cx="207.8" cy="133.9" r=".53" fill="none" stroke="#0e0e0e" stroke-width=".21"/>
<circle cx="221.6" cy="31.9" r=".53" fill="#0e0e0e"/>
<circle cx="221.6" cy="31.9" r=".53" fill="none" stroke="#0e0e0e" stroke-width=".21"/>
<circle cx="227.1" cy="169.7" r=".53" fill="#0e0e0e"/>
<circle cx="227.1" cy="169.7" r=".53" fill="none" stroke="#0e0e0e" stroke-width=".21"/>
<circle cx="227.1" cy="153.2" r=".53" fill="#0e0e0e"/>
<circle cx="227.1" cy="153.2" r=".53" fill="none" stroke="#0e0e0e" stroke-width=".21"/>
<circle cx="227.1" cy="128.4" r=".53" fill="#0e0e0e"/>
<circle cx="227.1" cy="128.4" r=".53" fill="none" stroke="#0e0e0e" stroke-width=".21"/>
<g font-size="2.5" fill="#404040">
<text x="49.7" y="5.1">1</text>
<text x="115.2" y="5.1">2</text>
<text x="180.7" y="5.1">3</text>
<text x="246.2" y="5.1">4</text>
<text x="19.5" y="29.5">A</text>
<text x="276" y="29.5">A</text>
<text x="19.5" y="81.2">B</text>
<text x="276" y="81.2">B</text>
<text x="19.5" y="132.9">C</text>
<text x="276" y="132.9">C</text>
<text x="19.4" y="184.6">D</text>
<text x="275.9" y="184.6">D</text>
<text x="49.7" y="206.3">1</text>
<text x="115.2" y="206.3">2</text>
<text x="180.7" y="206.3">3</text>
<text x="246.2" y="206.3">4</text>
</g>
<g font-size="2.5" fill="#0e0e0e">
<text x="160.9" y="17.5">R25</text>
<text x="177.2" y="16.7">R27</text>
<text x="160.9" y="21.7">0</text>
<text x="177.5" y="21.7">0</text>
<text x="47.9" y="31.3">P1</text>
<text x="98.3" y="31">R8</text>
<text x="98.3" y="33.8">2.2K</text>
<text x="103.8" y="36.5">R9</text>
<text x="103.8" y="39.3">2.2K</text>
<text x="109.4" y="42">R10</text>
<text x="109.4" y="44.8">2.2K</text>
<text x="114.9" y="47.6">R11</text>
<text x="114.9" y="50.3">2.2K</text>
<text x="120.4" y="53.1">R12</text>
<text x="120.4" y="55.8">2.2K</text>
<text x="125.9" y="58.6">R13</text>
<text x="47.9" y="64.4">Header 10X2</text>
<text x="125.9" y="61.3">2.2K</text>
<text x="131.4" y="64.1">R14</text>
<text x="131.4" y="66.8">2.2K</text>
<text x="136.9" y="69.6">R15</text>
<text x="136.9" y="72.4">2.2K</text>
<text x="142.5" y="75.1">RR</text>
<text x="142.5" y="77.9">2.2K</text>
<text x="202.3" y="83.7">ADC1</text>
<text x="199.6" y="86.4">ADS1298</text>
<text x="43.7" y="100.2">220</text>
<text x="81" y="100.2">220</text>
<text x="53.1" y="102.7">CP29</text>
<text x="53.1" y="105.5">470n</text>
<text x="90.3" y="105.5">470n</text>
<text x="92" y="103">CP30</text>
<text x="43.7" y="122.3">220</text>
<text x="53.1" y="124.8">CP31</text>
<text x="81" y="122.3">220</text>
<text x="90.3" y="124.8">CP32</text>
<text x="53.1" y="127.5">470n</text>
<text x="90.3" y="127.5">470n</text>
<text x="122" y="127.5">CP25</text>
<text x="122" y="130.3">100n</text>
<text x="135.8" y="127.5">CP26</text>
<text x="135.8" y="130.3">1u</text>
<text x="155.1" y="127.5">CP27</text>
<text x="155.1" y="130.3">100n</text>
<text x="168.9" y="127.5">CP28</text>
<text x="168.9" y="130.3">1u</text>
<text x="255.6" y="135.8">RDAISY_IN</text>
<text x="255.6" y="138.5">10K/nessuna</text>
<text x="43.7" y="144.3">220</text>
<text x="53.1" y="146.8">CP33</text>
<text x="53.1" y="149.6">470n</text>
<text x="81" y="144.3">220</text>
<text x="90.3" y="146.8">CP34</text>
<text x="90.3" y="149.6">470n</text>
<text x="130.3" y="161.4">CP37</text>
<text x="229.7" y="161.4">CP43</text>
<text x="43.7" y="166.4">220</text>
<text x="45.1" y="163.6">R22</text>
<text x="81" y="166.4">220</text>
<text x="130.3" y="164.2">22uF</text>
<text x="144.1" y="163.4">CP38</text>
<text x="144.1" y="166.1">1u</text>
<text x="160.7" y="163.4">CP39</text>
<text x="160.7" y="166.1">1u</text>
<text x="174.5" y="163.4">CP40</text>
<text x="174.5" y="166.1">100n</text>
<text x="188.3" y="163.4">CP41</text>
<text x="188.3" y="166.1">1u</text>
<text x="207.6" y="163.4">CP42</text>
<text x="207.6" y="166.1">100p</text>
<text x="229.7" y="164.2">10uF</text>
<text x="243.4" y="163.4">CP44</text>
<text x="243.4" y="166.1">100n</text>
<text x="53.1" y="168.9">CP35</text>
<text x="53.1" y="171.6">470n</text>
<text x="90.3" y="168.9">CP36</text>
<text x="90.3" y="171.6">470n</text>
<text x="180.5" y="185.7">CREAMINO - CONVERSION BOARD 1/2</text>
</g>
<g font-size="2.5" fill="#262626">
<text x="209.9" y="17.5">AVDD</text>
<text x="113.4" y="20.3">AVDD</text>
<text x="153.4" y="23">DGND</text>
<text x="182.4" y="23">AGND</text>
<text x="196.1" y="23">AVDD</text>
<text x="215.5" y="20.3">AGND</text>
<text x="204.4" y="25.8">AVDD</text>
<text x="218.2" y="28.5">DGND</text>
<text x="31.3" y="34.1">IN0_OUT</text>
<text x="67.7" y="35.4">AGND</text>
<text x="190.6" y="31.3">AGND</text>
<text x="201.7" y="31.3">AGND</text>
<text x="31.3" y="36.8">IN1_OUT</text>
<text x="31.3" y="39.6">IN2_OUT</text>
<text x="67.7" y="38.2">AGND</text>
<text x="67.7" y="40.9">AGND</text>
<text x="86.5" y="36.8">IN0_OUT</text>
<text x="220.9" y="36.8">DVDD</text>
<text x="31.3" y="42.3">IN3_OUT</text>
<text x="31.3" y="45.1">IN4_OUT</text>
<text x="31.3" y="47.8">IN5_OUT</text>
<text x="67.7" y="43.7">AGND</text>
<text x="67.7" y="46.5">AGND</text>
<text x="86.5" y="42.3">IN1_OUT</text>
<text x="86.5" y="47.8">IN2_OUT</text>
<text x="215.4" y="45.1">DVDD</text>
<text x="31.3" y="50.6">IN6_OUT</text>
<text x="31.3" y="53.3">IN7_OUT</text>
<text x="67.7" y="49.2">AGND</text>
<text x="67.7" y="52">AGND</text>
<text x="86.5" y="53.3">IN3_OUT</text>
<text x="164.5" y="49" transform="rotate(-90 164.5 49)">REF_EL</text>
<text x="185.2" y="48.4" transform="rotate(-90 185.2 48.4)">WCT</text>
<text x="210" y="48.4" transform="rotate(-90 210 48.4)">VCAP3</text>
<text x="31.3" y="56.1">REF_OUT</text>
<text x="67.7" y="54.7">AGND</text>
<text x="67.7" y="57.5">AGND</text>
<text x="86.5" y="58.9">IN4_OUT</text>
<text x="163.7" y="58.9">REF_OUT</text>
<text x="28.6" y="60.2">GND_EL</text>
<text x="86.5" y="64.4">IN5_OUT</text>
<text x="243" y="61.6">DVDD</text>
<text x="86.5" y="69.9">IN6_OUT</text>
<text x="155.4" y="67.1">IN7</text>
<text x="246.5" y="68.5">DRDY</text>
<text x="86.5" y="75.4">IN7_OUT</text>
<text x="155.4" y="72.6">IN6</text>
<text x="92" y="80.9">REF_OUT</text>
<text x="155.4" y="83.7">IN4</text>
<text x="155.4" y="78.1">IN5</text>
<text x="246.5" y="79.5">MISO_0</text>
<text x="155.4" y="89.2">IN3</text>
<text x="246.5" y="87.8">SCLK</text>
<text x="246.5" y="85">DAISY_IN0</text>
<text x="155.4" y="94.7">IN2</text>
<text x="246.5" y="90.6">CS#</text>
<text x="255.3" y="93.3">DGND</text>
<text x="32.7" y="97.5">IN0_OUTR16</text>
<text x="56.1" y="97.5">IN0</text>
<text x="69.9" y="97.5">IN1_OUT R17</text>
<text x="93.4" y="97.5">IN1</text>
<text x="155.4" y="100.2">IN1</text>
<text x="246.5" y="96.1">CLK</text>
<text x="255.3" y="98.8">DVDD</text>
<text x="255.3" y="101.6">DVDD</text>
<text x="155.4" y="105.7">IN0</text>
<text x="246.5" y="104.4">MOSI</text>
<text x="47.2" y="111.3">AGND</text>
<text x="84.5" y="111.3">AGND</text>
<text x="32.7" y="119.5">IN2_OUT R18</text>
<text x="56.1" y="119.5">IN2</text>
<text x="69.9" y="119.5">IN3_OUT R19</text>
<text x="93.4" y="119.5">IN3</text>
<text x="107.8" y="114">DVDD</text>
<text x="141" y="114">AVDD</text>
<text x="243" y="114">DGND</text>
<text x="204.5" y="131.1" transform="rotate(-90 204.5 131.1)">VREFP</text>
<text x="210" y="131.1" transform="rotate(-90 210 131.1)">VCAP4</text>
<text x="215.6" y="131.1" transform="rotate(-90 215.6 131.1)">VCAP1</text>
<text x="221.1" y="131.1" transform="rotate(-90 221.1 131.1)">VCAP2</text>
<text x="251.3" y="127.8">DGND</text>
<text x="47.2" y="133.3">AGND</text>
<text x="84.5" y="133.3">AGND</text>
<text x="32.7" y="141.6">IN4_OUT R20</text>
<text x="56.1" y="141.6">IN4</text>
<text x="69.9" y="141.6">IN5_OUT R21</text>
<text x="93.4" y="141.6">IN5</text>
<text x="187.8" y="138.8">AVDD</text>
<text x="204.4" y="138.8">AGND</text>
<text x="223.7" y="138.8">AGND</text>
<text x="241" y="143">DAISY_IN0</text>
<text x="121.7" y="144.3">DGND</text>
<text x="154.8" y="144.3">AGND</text>
<text x="47.2" y="155.4">AGND</text>
<text x="84.5" y="155.4">AGND</text>
<text x="119.6" y="152.6">VCAP1</text>
<text x="133.4" y="152.6">VCAP2</text>
<text x="149.9" y="152.6">VCAP3</text>
<text x="177.5" y="152.6">VCAP4</text>
<text x="196.8" y="152.6">WCT</text>
<text x="218.9" y="152.6">VREFP</text>
<text x="32.7" y="163.6">IN6_OUT</text>
<text x="56.1" y="163.6">IN6</text>
<text x="69.9" y="163.6">IN7_OUT R23</text>
<text x="93.4" y="163.6">IN7</text>
<text x="47.2" y="177.4">AGND</text>
<text x="84.5" y="177.4">AGND</text>
<text x="124.4" y="174.7">AGND</text>
<text x="138.2" y="174.7">AGND</text>
<text x="154.8" y="174.7">AGND</text>
<text x="182.4" y="174.7">AGND</text>
<text x="201.7" y="174.7">AGND</text>
<text x="223.7" y="174.7">AGND</text>
</g>
<g font-size="2.5">
<text x="49.8" y="35.4">1</text>
<text x="55.7" y="35.4">2</text>
<text x="49.8" y="38.2">3</text>
<text x="49.8" y="40.9">5</text>
<text x="55.7" y="38.2">4</text>
<text x="55.7" y="40.9">6</text>
<text x="49.8" y="43.7">7</text>
<text x="49.8" y="46.5">9</text>
<text x="54.5" y="46.5">10</text>
<text x="55.7" y="43.7">8</text>
<text x="49.8" y="49.2">11</text>
<text x="49.8" y="52">13</text>
<text x="54.5" y="49.2">12</text>
<text x="54.5" y="52">14</text>
<text x="49.8" y="54.7">15</text>
<text x="49.8" y="57.5">17</text>
<text x="54.5" y="54.7">16</text>
<text x="54.5" y="57.5">18</text>
<text x="185.2" y="54.5" transform="rotate(-90 185.2 54.5)">64</text>
<text x="188" y="54.5" transform="rotate(-90 188 54.5)">63</text>
<text x="190.7" y="54.5" transform="rotate(-90 190.7 54.5)">62</text>
<text x="193.5" y="54.5" transform="rotate(-90 193.5 54.5)">61</text>
<text x="196.2" y="54.5" transform="rotate(-90 196.2 54.5)">60</text>
<text x="199" y="54.5" transform="rotate(-90 199 54.5)">59</text>
<text x="201.8" y="54.5" transform="rotate(-90 201.8 54.5)">58</text>
<text x="204.5" y="54.5" transform="rotate(-90 204.5 54.5)">57</text>
<text x="207.3" y="54.5" transform="rotate(-90 207.3 54.5)">56</text>
<text x="210" y="54.5" transform="rotate(-90 210 54.5)">55</text>
<text x="212.8" y="54.5" transform="rotate(-90 212.8 54.5)">54</text>
<text x="215.6" y="54.5" transform="rotate(-90 215.6 54.5)">53</text>
<text x="218.3" y="54.5" transform="rotate(-90 218.3 54.5)">52</text>
<text x="221.1" y="54.5" transform="rotate(-90 221.1 54.5)">51</text>
<text x="223.8" y="54.5" transform="rotate(-90 223.8 54.5)">50</text>
<text x="226.6" y="54.5" transform="rotate(-90 226.6 54.5)">49</text>
<text x="49.8" y="60.2">19</text>
<text x="54.5" y="60.2">20</text>
<text x="174.1" y="64.4">1</text>
<text x="179.4" y="65.7">IN8N</text>
<text x="186.6" y="64.2" transform="rotate(-90 186.6 64.2)">WCT</text>
<text x="200.4" y="65.7" transform="rotate(-90 200.4 65.7)">AVDD</text>
<text x="203.1" y="65" transform="rotate(-90 203.1 65)">AVSS</text>
<text x="205.9" y="65" transform="rotate(-90 205.9 65)">AVSS</text>
<text x="208.7" y="65.7" transform="rotate(-90 208.7 65.7)">AVDD</text>
<text x="222.4" y="65.7" transform="rotate(-90 222.4 65.7)">DGND</text>
<text x="225.2" y="65.7" transform="rotate(-90 225.2 65.7)">DVDD</text>
<text x="226.6" y="65.7">DVDD</text>
<text x="228" y="65.7" transform="rotate(-90 228 65.7)">DGND</text>
<text x="237.6" y="64.4">48</text>
<text x="174.1" y="67.1">2</text>
<text x="174.1" y="69.9">3</text>
<text x="179.4" y="68.5">IN8P</text>
<text x="179.4" y="71.3">IN7N</text>
<text x="189.4" y="68.7" transform="rotate(-90 189.4 68.7)">RLDOUT</text>
<text x="192.1" y="66.2" transform="rotate(-90 192.1 66.2)">RLDIN</text>
<text x="194.9" y="68" transform="rotate(-90 194.9 68)">RLDINV</text>
<text x="197.6" y="68.2" transform="rotate(-90 197.6 68.2)">RLDREF</text>
<text x="211.4" y="66.5" transform="rotate(-90 211.4 66.5)">VCAP3</text>
<text x="214.2" y="67" transform="rotate(-90 214.2 67)">AVDD1</text>
<text x="216.9" y="66.2" transform="rotate(-90 216.9 66.2)">AVSS1</text>
<text x="219.7" y="68" transform="rotate(-90 219.7 68)">CLKSEL</text>
<text x="225.4" y="68.5">DRDY#</text>
<text x="226.7" y="71.3">GPIO4</text>
<text x="237.6" y="69.9">46</text>
<text x="237.6" y="67.1">47</text>
<text x="174.1" y="72.6">4</text>
<text x="174.1" y="75.4">5</text>
<text x="179.4" y="74">IN7P</text>
<text x="179.4" y="76.8">IN6N</text>
<text x="226.7" y="76.8">GPIO2</text>
<text x="226.7" y="74">GPIO3</text>
<text x="237.6" y="75.4">44</text>
<text x="237.6" y="72.6">45</text>
<text x="174.1" y="78.1">6</text>
<text x="174.1" y="80.9">7</text>
<text x="174.1" y="83.7">8</text>
<text x="179.4" y="79.5">IN6P</text>
<text x="179.4" y="82.3">IN5N</text>
<text x="226.7" y="82.3">GPIO1</text>
<text x="226.8" y="79.5">DOUT</text>
<text x="237.6" y="80.9">42</text>
<text x="237.6" y="78.1">43</text>
<text x="237.6" y="83.7">41</text>
<text x="172.8" y="89.2">10</text>
<text x="174.1" y="86.4">9</text>
<text x="179.4" y="85">IN5P</text>
<text x="179.4" y="87.8">IN4N</text>
<text x="222.4" y="85">DAISY_IN</text>
<text x="227.5" y="87.8">SCLK</text>
<text x="237.6" y="89.2">39</text>
<text x="237.6" y="86.4">40</text>
<text x="172.8" y="91.9">11</text>
<text x="172.8" y="94.7">12</text>
<text x="179.4" y="90.6">IN4P</text>
<text x="179.4" y="93.3">IN3N</text>
<text x="225.9" y="93.3">START</text>
<text x="229.3" y="90.6">CS#</text>
<text x="237.6" y="91.9">38</text>
<text x="237.6" y="94.7">37</text>
<text x="172.8" y="97.5">13</text>
<text x="172.8" y="100.2">14</text>
<text x="179.4" y="96.1">IN3P</text>
<text x="179.4" y="98.8">IN2N</text>
<text x="179.4" y="101.6">IN2P</text>
<text x="224.9" y="98.8">RESET#</text>
<text x="225.2" y="101.6">PWDN#</text>
<text x="228.8" y="96.1">CLK</text>
<text x="237.6" y="100.2">35</text>
<text x="237.6" y="97.5">36</text>
<text x="172.8" y="103">15</text>
<text x="172.8" y="105.7">16</text>
<text x="179.4" y="104.4">IN1N</text>
<text x="179.4" y="107.1">IN1P</text>
<text x="226.6" y="107.1">DGND</text>
<text x="229.2" y="104.4">DIN</text>
<text x="237.6" y="105.7">33</text>
<text x="237.6" y="103">34</text>
<text x="186.6" y="112.6" transform="rotate(-90 186.6 112.6)">TESTP</text>
<text x="189.4" y="112.6" transform="rotate(-90 189.4 112.6)">TESTN</text>
<text x="192.1" y="112.6" transform="rotate(-90 192.1 112.6)">AVDD</text>
<text x="194.9" y="112.6" transform="rotate(-90 194.9 112.6)">AVSS</text>
<text x="197.6" y="112.6" transform="rotate(-90 197.6 112.6)">AVDD</text>
<text x="200.4" y="112.6" transform="rotate(-90 200.4 112.6)">AVDD</text>
<text x="203.1" y="112.6" transform="rotate(-90 203.1 112.6)">AVSS</text>
<text x="205.9" y="112.6" transform="rotate(-90 205.9 112.6)">VREFP</text>
<text x="208.7" y="112.6" transform="rotate(-90 208.7 112.6)">VREFN</text>
<text x="211.4" y="112.6" transform="rotate(-90 211.4 112.6)">VCAP4</text>
<text x="214.2" y="112.6" transform="rotate(-90 214.2 112.6)">NC</text>
<text x="216.9" y="112.6" transform="rotate(-90 216.9 112.6)">VCAP1</text>
<text x="219.7" y="112.6" transform="rotate(-90 219.7 112.6)">NC</text>
<text x="222.4" y="112.6" transform="rotate(-90 222.4 112.6)">VCAP2</text>
<text x="225.2" y="112.6" transform="rotate(-90 225.2 112.6)">RESV1</text>
<text x="228" y="112.6" transform="rotate(-90 228 112.6)">AVSS</text>
<text x="185.2" y="119.3" transform="rotate(-90 185.2 119.3)">17</text>
<text x="188" y="119.3" transform="rotate(-90 188 119.3)">18</text>
<text x="190.7" y="119.3" transform="rotate(-90 190.7 119.3)">19</text>
<text x="193.5" y="119.3" transform="rotate(-90 193.5 119.3)">20</text>
<text x="196.2" y="119.3" transform="rotate(-90 196.2 119.3)">21</text>
<text x="199" y="119.3" transform="rotate(-90 199 119.3)">22</text>
<text x="201.8" y="119.3" transform="rotate(-90 201.8 119.3)">23</text>
<text x="204.5" y="119.3" transform="rotate(-90 204.5 119.3)">24</text>
<text x="207.3" y="119.3" transform="rotate(-90 207.3 119.3)">25</text>
<text x="210" y="119.3" transform="rotate(-90 210 119.3)">26</text>
<text x="212.8" y="119.3" transform="rotate(-90 212.8 119.3)">27</text>
<text x="215.6" y="119.3" transform="rotate(-90 215.6 119.3)">28</text>
<text x="218.3" y="119.3" transform="rotate(-90 218.3 119.3)">29</text>
<text x="221.1" y="119.3" transform="rotate(-90 221.1 119.3)">30</text>
<text x="223.8" y="119.3" transform="rotate(-90 223.8 119.3)">31</text>
<text x="226.6" y="119.3" transform="rotate(-90 226.6 119.3)">32</text>
<text x="178.9" y="182.9">Title</text>
<text x="178.9" y="191.2">Size</text>
<text x="192.7" y="191.2">Number</text>
<text x="247.9" y="191.2">Revision</text>
<text x="180.3" y="195.3">A</text>
<text x="178.9" y="199.5">Date:</text>
<text x="178.9" y="202.2">File:</text>
<text x="191.3" y="199.5">6/14/2017</text>
<text x="191.3" y="202.2">H:\progetto\..\MasterADC.SCHDOC</text>
<text x="234.1" y="199.5">Sheet</text>
<text x="234.1" y="202.2">Drawn By:</text>
<text x="241.8" y="199.5">of</text>
</g>
</svg>
